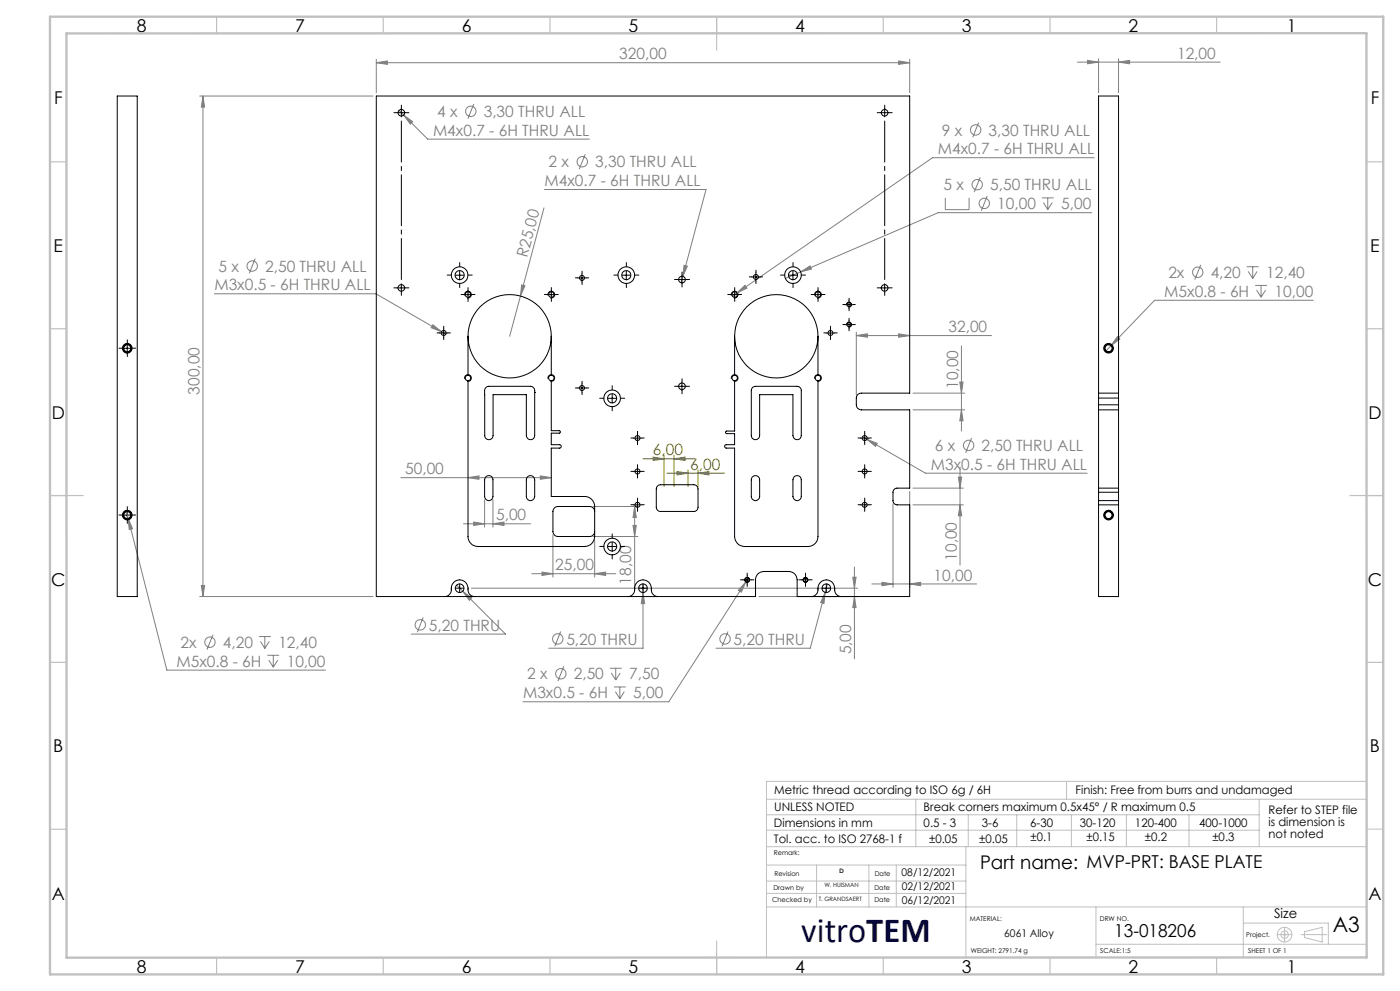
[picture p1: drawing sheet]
<svg xmlns="http://www.w3.org/2000/svg" width="420mm" height="297mm" viewBox="0 0 420 297" stroke-linecap="round" stroke-linejoin="round" font-family="sans-serif">
<g fill="none" stroke="#808080" stroke-width=".3">
<path d="M112.9 18.8l3.3-.5v1zM112.9 17.8v10M112.9 18.8h160M269.6 18.3l3.3 .5-3.3 .5zM272.9 17.8v10M323.2 18.6h42.8M326.2 18.1l3.4 .5-3.4 .5zM329.6 17.6v10.2M335.6 18.6l3.3-.5v1zM335.6 17.6v10.2M59.9 28.8h52M60.9 28.8v150"/>
<path d="M60.9 28.8l.5 3.3h-1zM119.7 33.1l1.4 1.4M121.1 34.5l2.7 2-.7 .7zM121.1 34.5l7.2 7.2h48.5M142.1 31.1l-1.7 4.5M293.6 36.7l-1.8 4.5M163.3 56.8h48.5l-6.9 26M175.6 46.2l-1.8 4.5M283.6 59.3v3.5h7.1v-3.5M294.1 53.1l-1.8 4.5M296.2 58.7l-1.8 4.5M312.6 59.3h3.5"/>
<path d="M314.3 59.3v3.5M328.3 47.3h-48.5l-60.1 41.5M76.6 77.5l-1.8 4.4M163.2 62.3l-10.3 38.5M205.2 79.5l1 .3-1.3 3zM313 60.7l1.3 2.1M315.7 60.7l-1.4 2.1M327.5 63.7h-46.1l-45.8 19.8M360.2 79.4l-1.8 4.4M374 79.9h3.6M375.8 79.9v3.6M64.3 88h48.5l19.6 11.4"/>
<path d="M129.9 97.3l2.5 2.1-3.1-1.2zM132.4 99.4l1.3 .8M156.5 85.4l1 .3-1.4 3zM204.9 82.8l-.6 2M221.1 87.8l2.4-2.3 .6 .9zM240.2 81.5l2.8-1.8 .4 .9zM256.9 99.6v18.7M374.5 81.3l1.3 2.2M376.6 85.5h3.5M377 87l1.3 2.1M377.1 81.3l-1.3 2.2M378.3 85.5v3.6"/>
<path d="M379.7 87l-1.4 2.1M394 90h-47.6l-13.1 13.6M256.9 100.6l3.3-.6v1.1zM256.9 100.6h40.6M269.6 100l3.3 .6-3.3 .5zM273.9 117.8h15.5M287.9 114.5h1l-.5 3.3zM288.4 103.7v25.5M333.3 103.6l-1.5 1.5M335.2 100.9l.8 .7-2.7 2zM258.7 130.9l1.3 .8M260 131.7l3.2 1.2-.6 .9z"/>
<path d="M260 131.7l17.6 10.1h48.5M273.9 122.8h15.5M288 139.9v29.5M288.4 122.8l.5 3.3h-1zM291.5 131.3l-1.8 4.4M37.9 153.3l.6 2.1M38.5 155.4l1.3 3.1-1 .2zM38.5 155.4l11.6 45.4h47.5M120.2 143.2h45.2M139 157h20.2M140.4 143.2l3.3-.6v1zM142.1 156.5l3.3 .5-3.3 .5z"/>
<path d="M145.4 149.8v8.2M147.9 157l3.3-.5v1zM147.9 149.8v8.2M162.1 142.6l3.3 .6-3.3 .4zM177.9 151.8h13.5M189.9 157.5h1l-.5 3.3zM190.4 151.8l.5 3.3h-1zM190.4 151.8v24.7M267.9 151v25M272.9 147.3v28.7M273.9 146.3h15.1M273.9 151.3h15.1"/>
<path d="M287.5 143h1l-.5 3.3zM288 151.3l.5 3.3h-1zM59.9 178.8h52M60.4 175.5h1l-.5 3.3zM137 175.4l14.7 14.6h-28.3M138.8 177.2l2.7 2-.7 .7zM141.4 176.3h115.9M159.5 171.9h25.2M162.6 171.4l3.3 .5-3.3 .6zM165.9 160.3v12.7M177.9 160.8h13.5M178.4 171.9l3.3-.5v1.1z"/>
<path d="M178.4 161.8v11.2M192.9 177.6l.5 3.3h-1zM192.9 175v19.3h-28.3M223.7 174.4l-1.3 3.1-.9-.6zM223.7 174.4l-23.1 35.9h-43.7M224.5 173.1l-.8 1.3M227.6 178.8h29.7M247.5 177.5l-.3 3.4-1-.3zM248.2 175l-5.1 19.3h-28.3M255.8 173h1l-.5 3.3zM256.3 178.8l.5 3.3h-1zM256.3 169.9v27.5"/>
<path d="M261.5 175h31.5M264.6 174.5l3.3 .5-3.3 .5zM272.9 175l3.3-.5v1zM63.9 190.2l-1.8 4.5M77.7 190.8h3.5M78.1 192.2l1.3 2.1M79.4 190.8v3.5M80.2 196.4h3.5M80.6 197.8l1.4 2.2M80.8 192.2l-1.4 2.1M82 196.4v3.6M83.3 197.8l-1.3 2.2"/>
<path d="M127 185l-1.8 4.5M168.2 189.3l-1.8 4.4M169.1 199.7l-1.7 4.4M218.4 189.3l-1.8 4.4M183 200.3h3.5M183.4 201.7l1.3 2.1M184.2 205.9h3.5M184.6 207.3l1.3 2.1M184.7 200.3v3.5M185.9 205.9v3.5M186.1 201.7l-1.4 2.1M187.3 207.3l-1.4 2.1"/>
<circle cx="141.3" cy="33.4" r="1.55"/>
<circle cx="292.7" cy="38.9" r="1.55"/>
<circle cx="174.7" cy="48.5" r="1.55"/>
<circle cx="293.2" cy="55.3" r="1.54"/>
<circle cx="75.7" cy="79.7" r="1.56"/>
<circle cx="295.3" cy="61" r="1.55"/>
<circle cx="359.3" cy="81.6" r="1.55"/>
<circle cx="290.6" cy="133.5" r="1.55"/>
<circle cx="63" cy="192.5" r="1.55"/>
<circle cx="126.1" cy="187.3" r="1.56"/>
<circle cx="167.3" cy="191.5" r="1.55"/>
<circle cx="217.5" cy="191.5" r="1.55"/>
<circle cx="168.2" cy="201.9" r="1.55"/>
</g>
<g fill="none" stroke="#c0c0c0" stroke-width=".3">
<path d="M229.9 239.5h180.1M274.7 239.5v14.2M320 234.2v5.3M377.8 239.5v14.2M410 234.2h-180.1v52.7M229.9 253.7h180.1M229.9 248.8h147.9M230 259.3h59.8M230 244.2h147.8M245 259.3v12.5M260.7 259.3v12.5M268.9 259.3v12.3"/>
<path d="M289.8 253.7v33.3M290.5 244.2v9.5M305 244.2v9.5M321.4 244.2v9.5M337.9 244.2v9.5M356.7 244.2v9.5M410 248.5h5M229.9 264.1h59.9M230 267.8h59.8M230 271.8h180M328.8 271.8v15.2M373 271.8v15.2"/>
<path d="M373 276.6h25.5v6.4M385.4 277.9v4.4M391.3 279.2l5.4-1.3v4.4l-5.4-1.3zM328.8 283h81.2M383.2 280.1h4.4M390.3 280.1h7.7"/>
<circle cx="385.4" cy="280.1" r=".26"/>
<circle cx="385.4" cy="280.1" r="1.11"/>
<circle cx="385.4" cy="280.1" r="2.21"/>
</g>
<path d="M192.9 137.5h15.7M195.9 137l3.3 .5-3.3 .5zM199.2 136.5v9.3M202.2 137.5l3.3-.5v1zM202.2 136.5v9.3M200.1 141.8h17.3M203.1 141.3l3.3 .5-3.3 .5zM206.4 140.8v5M209.4 141.8l3.3-.5v1zM209.4 140.8v5" fill="none" stroke="#808000" stroke-width=".3"/>
<g fill="none" stroke="#000" stroke-width=".3">
<path d="M119.1 86.3h2.5M120.4 85.1v2.4M131.8 99.8h2.5M133.1 98.5v2.5M136.6 82.5h2.5M137.9 81.2v2.5M139.1 88.3h2.5M139.4 88.5a1 1 0 0 1 .9-1.2 1 1 0 0 1 1.1 1.1 1 1 0 0 1-1.3 .8M140.4 87v2.5M164.1 88.3h2.6M164.4 88.5a.99 .99 0 0 1 .9-1.2 .99 .99 0 0 1 1.1 1.1 .99 .99 0 0 1-1.3 .8M165.4 87v2.5"/>
<path d="M173.4 83.3h2.5M174.6 82.1v2.4M186.7 82.5h2.5M187.9 81.2v2.5M203.3 83.8h2.5M204.6 82.5v2.6M219.1 88.3h2.6M219.4 88.5a.99 .99 0 0 1 .9-1.2 .99 .99 0 0 1 1.1 1.1 .99 .99 0 0 1-1.3 .8M220.4 87v2.5M225.5 83h2.5M226.8 81.7v2.5M236.6 82.5h2.5"/>
<path d="M237.9 81.2v2.5M244.2 88.3h2.4M244.4 88.5a.99 .99 0 0 1 .9-1.2 .99 .99 0 0 1 1.1 1.1 .99 .99 0 0 1-1.3 .8M245.4 87v2.5M247.9 99.8h2.5M249.1 98.5v2.5M253.5 97.3h2.4M253.5 91.3h2.4M254 97.5a.75 .75 0 0 1 .6-1 .75 .75 0 0 1 .8 .8 .75 .75 0 0 1-.9 .7M254 91.5a.75 .75 0 0 1 .6-1 .75 .75 0 0 1 .8 .8 .75 .75 0 0 1-.9 .7M254.7 90v2.5M254.7 96v2.5"/>
<path d="M264.2 86.3h2.4M265.4 85.1v2.4M36.9 104.4h2.5M38.2 103.1v2.5M139.4 113.6a1.01 1.01 0 0 1 .9-1.3 1.01 1.01 0 0 1 1.1 1.1 1.01 1.01 0 0 1-1.3 .9M164.4 113.6a1 1 0 0 1 .9-1.3 1 1 0 0 1 1.1 1.1 1 1 0 0 1-1.3 .9M173.4 116.3h2.5M174.6 115v2.5M182.4 119.4h2.5M183.7 118.1v2.5M203.3 115.8h2.5M204.6 114.5v2.5"/>
<path d="M219.4 113.6a1 1 0 0 1 .9-1.3 1 1 0 0 1 1.1 1.1 1 1 0 0 1-1.3 .9M244.4 113.6a1 1 0 0 1 .9-1.3 1 1 0 0 1 1.1 1.1 1 1 0 0 1-1.3 .9M190 131.3h2.5M191.2 130v2.5M258.1 131.3h2.5M259.4 130v2.5M36.9 154.4h2.5M38.2 153.1v2.5M190 141.3h2.5M190 151.3h2.5M191.2 140v2.6M191.2 150v2.5"/>
<path d="M258.1 141.3h2.5M258.1 151.3h2.5M259.4 140v2.6M259.4 150v2.5M136.6 176.3h2.5M137.9 175v2.5M182.4 163.8h2.5M183.7 162.5v2.5M191.6 176.3h2.5M192.9 175v2.5M222.9 173.8h2.5M224.2 172.5v2.5"/>
<path d="M240.4 173.8h2.5M241.7 172.5v2.5M246.6 176.3h2.5M247.9 175v2.5"/>
</g>
<g fill="none" stroke="#000" stroke-width=".3" stroke-dasharray="15.2 1.3 1.3 1.3">
<path d="M119.2 33.8h-1M120.4 33.8v-1.3M120.4 33.8h-1.2M120.4 33.8v1.2M120.4 33.8h1.3M120.4 32.5v-1M121.7 33.8h1M264.2 33.8h-1M265.4 33.8v-1.3M265.4 33.8h-1.2M265.4 33.8v1.2M265.4 33.8h1.3"/>
<path d="M265.4 32.5v-1M266.7 33.8h1M137.9 79.9v-1.2M187.9 79.9v-1.2M237.9 79.9v-1.2M119.2 86.3h-1M120.4 87.5v1M121.7 86.3h1M131.9 99.8h-.8M133.1 98.5v-.7M134.4 99.8h.7M135.4 82.4h-1.2"/>
<path d="M137.9 84.9v1.3M139.2 88.3h-.9M140.4 82.4h1.3M140.4 87v-.8M140.4 89.5v.8M141.7 88.3h.8M164.2 88.3h-.9M165.4 87v-.8M165.4 89.5v.8M166.7 88.3h.8M173.4 83.3h-.8M174.6 82v-.7"/>
<path d="M174.6 84.5v.8M175.9 83.3h.7M185.4 82.4h-1.2M187.9 84.9v1.3M190.4 82.4h1.3M203.4 83.8h-1M204.6 82.5v-1M204.6 85v1M205.9 83.8h1M219.2 88.3h-.9M220.4 87v-.8M220.4 89.5v.8"/>
<path d="M221.7 88.3h.8M225.5 83h-.7M226.8 81.7v-.7M226.8 84.2v.8M228 83h.8M235.4 82.4h-1.2M237.9 84.9v1.3M240.4 82.4h1.3M244.2 88.3h-.9M245.4 87v-.8M245.4 89.5v.8M246.7 88.3h.8"/>
<path d="M247.9 99.8h-.7M249.2 98.5v-.7M250.4 99.8h.8M253.5 97.3h-.7M253.5 91.3h-.7M254.7 96v-.6M254.7 98.5v.6M254.7 90v-.6M254.7 92.5v.6M256 97.3h.6M256 91.3h.6M264.2 86.3h-1"/>
<path d="M265.4 87.5v1M266.7 86.3h1M36.9 104.4h-1.2M38.2 103.1v-1.2M38.2 105.6v1.3M39.4 104.4h1.3M133.1 101v.8M173.4 116.3h-.8M174.6 115v-.7M174.6 117.5v.8M175.9 116.3h.7M181.2 119.4h-1.3"/>
<path d="M183.7 116.9v-1.3M186.2 119.4h1.2M203.4 115.8h-1M204.6 114.5v-1M204.6 117v1M205.9 115.8h1M249.2 101v.8M183.7 121.9v1.2M190 131.3h-.7M191.3 130v-.7M191.3 132.5v.8M192.5 131.3h.8"/>
<path d="M258.2 131.3h-.8M259.4 130v-.7M259.4 132.5v.8M260.7 131.3h.7M36.9 154.4h-1.2M38.2 153.1v-1.2M38.2 155.6v1.3M39.4 154.4h1.3M190 141.3h-.7M190 151.3h-.7M191.3 140v-.7M191.3 142.5v.8"/>
<path d="M191.3 150v-.7M191.3 152.5v.8M192.5 141.3h.8M192.5 151.3h.8M258.2 141.3h-.8M258.2 151.3h-.8M259.4 140v-.7M259.4 142.5v.8M259.4 150v-.7M259.4 152.5v.8M260.7 141.3h.7M260.7 151.3h.7"/>
<path d="M135.4 176.3h.1M137.9 173.8v-.1M137.9 178.8h.1M140.4 176.3h.1M181.2 163.8h-1.3M183.7 161.3v-1.3M183.7 166.3v1.2M186.2 163.8h1.2M190.4 176.3h.1M192.9 173.8v-.1M192.9 178.8h.1M195.4 176.3h.1"/>
<path d="M222.9 173.8h-.7M224.2 172.5v-.7M224.2 175v.8M225.4 173.8h.8M240.4 173.8h-.7M241.7 172.5v-.7M241.7 175v.8M242.9 173.8h.8M245.4 176.3h.1M247.9 173.8v-.1M247.9 178.8h.1M250.4 176.3h.1"/>
</g>
<g fill="none" stroke="#c0c0c0" stroke-width=".35">
<path d="M65 5v5M115 5v5M165 5v5M215 5v10M265 5v5M315 5v5M365 5v5M15 48.5h5M410 48.5h5M15 98.5h5M410 98.5h5M15 148.5h10"/>
<path d="M405 148.5h10M15 198.5h5M410 198.5h5M15 248.5h5M65 287v5M115 287v5M165 287v5M215 282v10M265 287v5M315 287v5M365 287v5"/>
</g>
<path d="M15 5h400v287h-400zM19.9 10l390-.1 .1 277-390 .1z" fill="none" stroke="#c0c0c0" stroke-width=".7"/>
<path d="M120.4 83.8v-47.5M265.4 83.8v-47.5" fill="none" stroke="#000" stroke-width=".3" stroke-dasharray="15.2 1.3 1.3 1.3" stroke-dashoffset="2.9"/>
<g fill="#808000">
<path d="M203.1 141.3l3.3 .5-3.3 .5zM209.4 141.8l3.3-.5v1z"/>
<path d="M195.9 137l3.3 .5-3.3 .5zM202.2 137.5l3.3-.5v1z"/>
</g>
<g fill="#808080">
<path d="M156.5 85.4l1 .3-1.4 3z"/>
<path d="M335.6 18.6l3.3-.5v1zM326.2 18.1l3.4 .5-3.4 .5z"/>
<path d="M140.4 143.2l3.3-.6v1zM162.1 142.6l3.3 .6-3.3 .4zM205.2 79.5l-.3 3.3 1.3-3zM221.1 87.8l3-1.4-.6-.9zM240.2 81.5l3.2-.9-.4-.9zM260 131.7l2.6 2.1 .6-.9zM223.7 174.4l-2.2 2.5 .9 .6zM138.8 177.2l2 2.7 .7-.7zM192.9 177.6l-.5 3.3h1zM247.5 177.5l-1.3 3.1 1 .3zM142.1 156.5l3.3 .5-3.3 .5zM147.9 157l3.3-.5v1zM121.1 34.5l2 2.7 .7-.7zM256.9 100.6l3.3-.6v1.1zM269.6 100l3.3 .6-3.3 .5zM264.6 174.5l3.3 .5-3.3 .5zM272.9 175l3.3-.5v1zM129.9 97.3l-.6 .9 3.1 1.2zM335.2 100.9l-1.9 2.7 2.7-2zM38.5 155.4l.3 3.3 1-.2z"/>
<path d="M162.6 171.4l3.3 .5-3.3 .6zM178.4 171.9l3.3-.5v1.1z"/>
<path d="M269.6 18.3l3.3 .5-3.3 .5zM112.9 18.8l3.3-.5v1z"/>
<path d="M60.9 28.8l.5 3.3h-1zM60.4 175.5h1l-.5 3.3zM190.4 151.8l.5 3.3h-1zM189.9 157.5h1l-.5 3.3zM287.9 114.5h1l-.5 3.3zM288.4 122.8l.5 3.3h-1zM287.5 143h1l-.5 3.3zM288 151.3l.5 3.3h-1zM255.8 173h1l-.5 3.3zM256.3 178.8l.5 3.3h-1z"/>
</g>
<g fill="none" stroke="#000" stroke-width=".3">
<path d="M35.2 28.8h6v150h-6zM112.9 28.8h160v89h-14.5a1.45 1.45 0 0 0-1.5 1.5v2a1.51 1.51 0 0 0 1.5 1.5h14.5v23.5h-3.8a1.21 1.21 0 0 0-1.2 1.2v2.5a1.26 1.26 0 0 0 1.2 1.3h3.8v27.5h-33.8v-5a2.53 2.53 0 0 0-2.5-2.5h-7.5a2.47 2.47 0 0 0-2.4 2.5v5h-113.8zM140.4 100.8a12.5 12.5 0 0 1 12.5-12.5 12.5 12.5 0 0 1 12.5 12.5M140.4 112.5a.83 .83 0 0 0-.8 .8 .83 .83 0 0 0 .8 .8M140.4 114.1v46.7a3 3 0 0 0 3 3h32a3 3 0 0 0 3-3v-9a3 3 0 0 0-3-3h-10v-14.5h2.5a.51 .51 0 0 0 .5-.5 .51 .51 0 0 0-.5-.5h-2.5v-3.5h2.4a.37 .37 0 0 0 .3-.4 .37 .37 0 0 0-.3-.3h-2.4v-15M140.4 100.8a12.5 12.5 0 0 0 12.5 12.5 12.5 12.5 0 0 0 12.5-12.5M140.4 112.5a.83 .83 0 0 1 .8 .8 .83 .83 0 0 1-.8 .8M140.4 100.8v11.7M145.6 116.3l1-.5h12.5a1.33 1.33 0 0 1 1.3 1.2v13.5a1.25 1.25 0 0 1-1.2 1.3 1.25 1.25 0 0 1-1.3-1.3v-12.2h-10v12.2a1.25 1.25 0 0 1-1.2 1.3 1.25 1.25 0 0 1-1.3-1.3v-13.5zM160.4 117.6h.1M165.4 112.5a.83 .83 0 0 1 .8 .8 .83 .83 0 0 1-.8 .8M165.4 112.5a.83 .83 0 0 0-.8 .8 .83 .83 0 0 0 .8 .8"/>
<path d="M165.4 100.8v11.7M220.4 114.1v15.1h-2.4a.39 .39 0 0 0-.4 .4 .39 .39 0 0 0 .4 .4h2.4v3.3h-2.5a.51 .51 0 0 0-.5 .5 .51 .51 0 0 0 .5 .5h2.5v26.5a3 3 0 0 0 3 3h19a3 3 0 0 0 3-3v-46.7M220.4 100.8a12.5 12.5 0 0 1 12.5-12.5 12.5 12.5 0 0 1 12.5 12.5M220.4 112.5a.83 .83 0 0 0-.8 .8 .83 .83 0 0 0 .8 .8M220.4 100.8a12.5 12.5 0 0 0 12.5 12.5 12.5 12.5 0 0 0 12.5-12.5M220.4 112.5a.83 .83 0 0 1 .8 .8 .83 .83 0 0 1-.8 .8M220.4 100.8v11.7M225.7 116.2l1-.4h12.4a1.26 1.26 0 0 1 1.3 1.2v13.5a1.25 1.25 0 0 1-1.3 1.3 1.25 1.25 0 0 1-1.2-1.3v-12.2h-10v12.2a1.25 1.25 0 0 1-1.3 1.3 1.25 1.25 0 0 1-1.2-1.3v-13.5zM245.4 112.5a.83 .83 0 0 1 .8 .8 .83 .83 0 0 1-.8 .8M245.4 112.5a.83 .83 0 0 0-.8 .8 .83 .83 0 0 0 .8 .8M245.4 100.8v11.7M329.6 117.8v1.5"/>
<path d="M329.6 117.8v-89h6v89M329.6 117.8h6M329.6 119.3v2M329.6 119.3h6M335.6 117.8v1.5M335.6 119.3v2M329.6 121.3v1.5M329.6 122.8h6M329.6 122.8v23.5M329.6 121.3h6M335.6 121.3v1.5M335.6 122.8v23.5"/>
<path d="M145.7 143a1.24 1.24 0 0 1 1.4-.4 1.24 1.24 0 0 1 .8 1.2v5a1.25 1.25 0 0 1-1.3 1.3 1.25 1.25 0 0 1-1.2-1.3v-5zM158.2 143a1.26 1.26 0 0 1 1.4-.4 1.26 1.26 0 0 1 .8 1.2v5a1.25 1.25 0 0 1-1.2 1.2 1.25 1.25 0 0 1-1.3-1.2v-5zM178.4 153.3a1.51 1.51 0 0 0-1.5-1.5h-9.5a1.51 1.51 0 0 0-1.5 1.5v6a1.57 1.57 0 0 0 1.5 1.5h9.5a1.57 1.57 0 0 0 1.5-1.5M197.3 145.7l.9-.4h9.9a1.33 1.33 0 0 1 1.3 1.2v5.5a1.26 1.26 0 0 1-1.3 1.3h-9.9a1.26 1.26 0 0 1-1.3-1.3v-5.5zM225.7 143a1.26 1.26 0 0 1 1.4-.4 1.26 1.26 0 0 1 .8 1.2v5a1.25 1.25 0 0 1-1.3 1.3 1.25 1.25 0 0 1-1.2-1.3v-5zM238.2 143a1.24 1.24 0 0 1 1.4-.4 1.24 1.24 0 0 1 .8 1.2v5a1.25 1.25 0 0 1-1.3 1.3 1.25 1.25 0 0 1-1.2-1.3v-5zM329.6 146.3v1.2M329.6 150v1.3M329.6 151.3v27.5h6v-27.5M329.6 146.3h6M329.6 151.3h6M329.6 147.5v2.5"/>
<path d="M329.6 147.5h6M329.6 150h6M335.6 146.3v1.2M335.6 150v1.3M335.6 147.5v2.5M133.4 178.8a2.11 2.11 0 0 0 2-2.5 2.58 2.58 0 0 1 3-2.4 2.58 2.58 0 0 1 2 3.3l.3 .7 .6 .6 1.1 .3M188.4 178.8a2.11 2.11 0 0 0 2-2.5 2.58 2.58 0 0 1 3-2.4 2.58 2.58 0 0 1 2 3.3l.3 .7 .6 .6 1.1 .3M243.4 178.8a2.11 2.11 0 0 0 2-2.5 2.58 2.58 0 0 1 3-2.4 2.58 2.58 0 0 1 2 3.3l.3 .7 .6 .6 1.1 .3"/>
<circle cx="120.4" cy="33.8" r="1.01"/>
<circle cx="265.4" cy="33.8" r="1.01"/>
<circle cx="120.4" cy="86.3" r=".99"/>
<circle cx="133.1" cy="99.8" r=".75"/>
<circle cx="137.9" cy="82.4" r="2.5"/>
<circle cx="137.9" cy="82.5" r="1.39"/>
<circle cx="140.4" cy="88.3" r=".83"/>
<circle cx="165.4" cy="88.3" r=".83"/>
<circle cx="174.6" cy="83.3" r=".75"/>
<circle cx="187.9" cy="82.4" r="2.5"/>
<circle cx="187.9" cy="82.5" r="1.39"/>
<circle cx="204.6" cy="83.8" r="1"/>
<circle cx="220.4" cy="88.3" r=".83"/>
<circle cx="226.8" cy="83" r=".75"/>
<circle cx="237.9" cy="82.5" r="1.38"/>
<circle cx="237.9" cy="82.4" r="2.5"/>
<circle cx="245.4" cy="88.3" r=".84"/>
<circle cx="249.1" cy="99.8" r=".75"/>
<circle cx="254.7" cy="97.3" r=".63"/>
<circle cx="254.7" cy="91.3" r=".62"/>
<circle cx="265.4" cy="86.3" r=".99"/>
<circle cx="38.2" cy="104.4" r="1.45"/>
<circle cx="38.2" cy="104.4" r="1.24"/>
<circle cx="38.2" cy="104.4" r="1.05"/>
<circle cx="174.6" cy="116.3" r=".76"/>
<circle cx="183.6" cy="119.4" r="1.38"/>
<circle cx="183.6" cy="119.4" r="2.5"/>
<circle cx="204.6" cy="115.8" r="1.02"/>
<circle cx="332.6" cy="104.4" r="1.45"/>
<circle cx="332.6" cy="104.4" r="1.25"/>
<circle cx="332.6" cy="104.4" r="1.05"/>
<circle cx="191.3" cy="131.3" r=".75"/>
<circle cx="259.4" cy="131.3" r=".75"/>
<circle cx="38.2" cy="154.4" r="1.45"/>
<circle cx="38.2" cy="154.4" r="1.06"/>
<circle cx="38.2" cy="154.4" r="1.24"/>
<circle cx="191.2" cy="141.3" r=".75"/>
<circle cx="191.3" cy="151.3" r=".75"/>
<circle cx="259.4" cy="141.3" r=".75"/>
<circle cx="259.4" cy="151.3" r=".75"/>
<circle cx="332.5" cy="154.4" r="1.45"/>
<circle cx="332.6" cy="154.4" r="1.25"/>
<circle cx="332.6" cy="154.4" r="1.05"/>
<circle cx="137.9" cy="176.3" r="1.3"/>
<circle cx="183.6" cy="163.8" r="1.38"/>
<circle cx="183.6" cy="163.8" r="2.5"/>
<circle cx="192.9" cy="176.3" r="1.3"/>
<circle cx="224.1" cy="173.8" r=".75"/>
<circle cx="224.1" cy="173.8" r=".62"/>
<circle cx="241.6" cy="173.8" r=".75"/>
<circle cx="241.6" cy="173.8" r=".62"/>
<circle cx="247.9" cy="176.3" r="1.3"/>
</g>
<text font-size="10.6" fill="#000080" x="240.4" y="282.2">vitroTEM</text>
<text font-size="6.3" x="399.8" y="279.4">A3</text>
<text font-size="5.6" x="294" y="260.3">Part name: MVP-PRT: BASE PLATE</text>
<g font-size="5.3">
<text x="41" y="9.5">8</text>
<text x="88.5" y="9.5">7</text>
<text x="138.5" y="9.5">6</text>
<text x="188.5" y="9.5">5</text>
<text x="238.5" y="9.5">4</text>
<text x="288.5" y="9.5">3</text>
<text x="338.5" y="9.5">2</text>
<text x="386" y="9.5">1</text>
<text x="16.2" y="31.2">F</text>
<text x="411.2" y="31.2">F</text>
<text x="16.1" y="75.5">E</text>
<text x="411.1" y="75.5">E</text>
<text x="15.5" y="125.5">D</text>
<text x="410.5" y="125.5">D</text>
<text x="15.4" y="175.5">C</text>
<text x="410.4" y="175.5">C</text>
<text x="16" y="225.5">B</text>
<text x="411" y="225.5">B</text>
<text x="15.5" y="269.7">A</text>
<text x="410.5" y="269.7">A</text>
<text x="334.3" y="280.7">13-018206</text>
<text x="41" y="291.5">8</text>
<text x="88.5" y="291.5">7</text>
<text x="138.5" y="291.5">6</text>
<text x="188.5" y="291.5">5</text>
<text x="238.5" y="291.5">4</text>
<text x="288.5" y="291.5">3</text>
<text x="338.5" y="291.5">2</text>
<text x="386" y="291.5">1</text>
</g>
<g font-size="4.7" fill="#808080">
<text x="185.8" y="17.8">320,00</text>
<text x="353.1" y="17.6">12,00</text>
<text x="131.1" y="35.1">4 x</text>
<text x="145.1" y="35.1">3,30 THRU ALL</text>
<text x="129.9" y="40.7">M4x0.7 - 6H THRU ALL</text>
<text x="282.6" y="40.6">9 x</text>
<text x="296.6" y="40.6">3,30 THRU ALL</text>
<text x="281.4" y="46.2">M4x0.7 - 6H THRU ALL</text>
<text x="164.6" y="50.2">2 x</text>
<text x="178.6" y="50.2">3,30 THRU ALL</text>
<text x="163.3" y="55.8">M4x0.7 - 6H THRU ALL</text>
<text x="283.1" y="57">5 x</text>
<text x="297" y="57">5,50 THRU ALL</text>
<text x="299.2" y="62.6">10,00</text>
<text x="318.4" y="62.6">5,00</text>
<text x="158.2" y="77.3" transform="rotate(-75 158.2 77.3)">R25,00</text>
<text x="65.6" y="81.4">5 x</text>
<text x="79.5" y="81.4">2,50 THRU ALL</text>
<text x="350.5" y="83.3">2x</text>
<text x="363.2" y="83.3">4,20</text>
<text x="379.8" y="83.3">12,40</text>
<text x="64.3" y="87">M3x0.5 - 6H THRU ALL</text>
<text x="349.3" y="88.9">M5x0.8 - 6H</text>
<text x="382.4" y="88.9">10,00</text>
<text x="284.5" y="99.5">32,00</text>
<text x="59.9" y="118.2" transform="rotate(-90 59.9 118.2)">300,00</text>
<text x="287.4" y="116.6" transform="rotate(-90 287.4 116.6)">10,00</text>
<text x="280.5" y="135.2">6 x</text>
<text x="294.5" y="135.2">2,50 THRU ALL</text>
<text x="121.5" y="142.1">50,00</text>
<text x="279.2" y="140.8">M3x0.5 - 6H THRU ALL</text>
<text x="148.8" y="155.9">5,00</text>
<text x="166.6" y="170.9">25,00</text>
<text x="280.1" y="174">10,00</text>
<text x="287" y="168.1" transform="rotate(-90 287 168.1)">10,00</text>
<text x="189.4" y="175.2" transform="rotate(-90 189.4 175.2)">18,00</text>
<text x="128.7" y="189">5,20 THRU</text>
<text x="54.2" y="194.2">2x</text>
<text x="66.9" y="194.2">4,20</text>
<text x="83.5" y="194.2">12,40</text>
<text x="169.9" y="193.2">5,20 THRU</text>
<text x="220.1" y="193.2">5,20 THRU</text>
<text x="255.3" y="196.1" transform="rotate(-90 255.3 196.1)">5,00</text>
<text x="52.9" y="199.8">M5x0.8 - 6H</text>
<text x="86" y="199.8">10,00</text>
<text x="158.1" y="203.6">2 x</text>
<text x="172.1" y="203.6">2,50</text>
<text x="188.8" y="203.6">7,50</text>
<text x="156.9" y="209.2">M3x0.5 - 6H</text>
<text x="190" y="209.2">5,00</text>
</g>
<g font-size="4.7" fill="#808000">
<text x="195.8" y="136.5">6,00</text>
<text x="207.1" y="140.8">6,00</text>
</g>
<text font-size="4" x="382.2" y="275.3">Size</text>
<g font-size="3.5">
<text x="232.3" y="238">Metric thread according to ISO 6g / 6H</text>
<text x="322.7" y="238">Finish: Free from burrs and undamaged</text>
<text x="232.3" y="243.2">UNLESS NOTED</text>
<text x="277.1" y="243.2">Break corners maximum 0.5x45° / R maximum 0.5</text>
<text x="380.5" y="244.1">Refer to STEP file</text>
<text x="232.2" y="247.9">Dimensions in mm</text>
<text x="277.1" y="247.9">0.5 - 3</text>
<text x="294.6" y="247.9">3-6</text>
<text x="309.1" y="247.9">6-30</text>
<text x="324" y="247.9">30-120</text>
<text x="340.5" y="247.9">120-400</text>
<text x="359.8" y="247.9">400-1000</text>
<text x="380.5" y="247.6">is dimension is</text>
<text x="380.5" y="251.1">not noted</text>
<text x="232.2" y="252.8">Tol. acc. to ISO 2768-1 f</text>
<text x="278.7" y="252.8">±0.05</text>
<text x="293.8" y="252.8">±0.05</text>
<text x="309.2" y="252.2">±0.1</text>
<text x="326" y="252.2">±0.15</text>
<text x="343.5" y="252.2">±0.2</text>
<text x="363.7" y="252.2">±0.3</text>
</g>
<g font-size="3.2">
<text x="270.5" y="262.7">08/12/2021</text>
<text x="270.5" y="266.8">02/12/2021</text>
<text x="270.5" y="270.9">06/12/2021</text>
<text x="301.3" y="280.8">6061 Alloy</text>
</g>
<g font-size="2">
<text x="232.2" y="256.1">Remark:</text>
<text x="232.3" y="262.6">Revision</text>
<text x="262.4" y="262.6">Date</text>
<text x="232" y="266.8">Drawn by</text>
<text x="262.3" y="266.8">Date</text>
<text x="231.7" y="270.4">Checked by</text>
<text x="262.3" y="270.4">Date</text>
<text x="290.9" y="276.1">MATERIAL:</text>
<text x="330" y="276.1">DRW NO.</text>
<text x="373.9" y="280.8">Project.</text>
<text x="291.3" y="285.6">WEIGHT: 2791.74 g</text>
<text x="330.1" y="285.6">SCALE:1:5</text>
<text x="374.5" y="285.6">SHEET 1 OF 1</text>
</g>
<g font-size="1.8">
<text x="251.8" y="261.6">D</text>
<text x="245.6" y="270">T. GRANDSAERT</text>
<text x="247.3" y="265.7">W. HUISMAN</text>
</g>
</svg>
